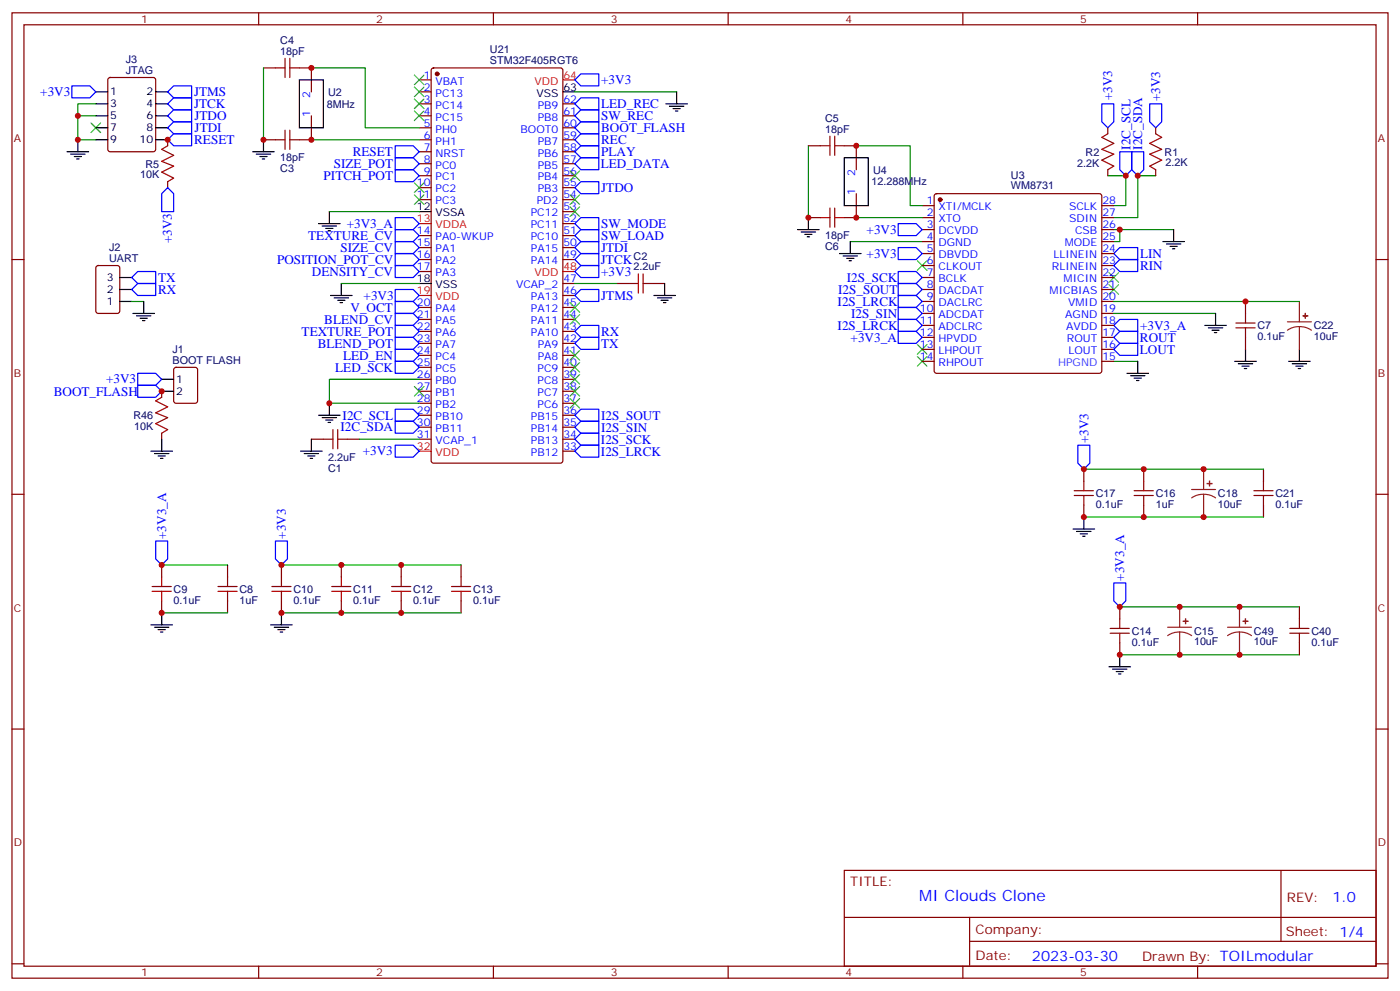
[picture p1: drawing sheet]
<svg xmlns="http://www.w3.org/2000/svg" width="412mm" height="292mm" viewBox="0 0 412 292" stroke-linecap="round" stroke-linejoin="round" font-family="sans-serif">
<g fill="none" stroke="#870000" stroke-width=".35">
<path d="M3.5 3.8h405.4v284.3h-405.4zM7.1 7.3h398.2v277.3h-398.2zM76.2 3.8v3.5M145.3 3.8v3.5M214.5 3.8v3.5M283.6 3.8v3.5M352.8 3.8v3.5M32 23l.5-.2h12.7l.6 .5 .1 20.7-.5 .6-12.9 .1-.7-.5-.1-20.7zM77.6 20h3.5M88.2 20h3.5v7.1M91.7 34.1v7.1h-3.5M123.5 23.5h3.5"/>
<path d="M123.5 27.1h3.5M123.5 30.6h3.5M123.5 34.1h3.5M123.5 37.6h3.5M127.2 20.2l.5-.2h37.4l.7 .4v115.3l-.5 .7h-37.6l-.6-.4-.1-115.3zM165.8 30.6h3.5M165.8 34.1h3.5M165.8 37.6h3.5M326.3 37.6v1.8M340.4 37.6v1.8M49.4 41.2v1.7M49.4 53.5v1.8"/>
<path d="M77.6 41.2h3.5M123.5 41.2h3.5M123.5 44.7h3.5M123.5 48.2h3.5M123.5 51.8h3.5M123.5 55.3h3.5M123.5 58.8h3.5M165.8 41.2h3.5M165.8 44.7h3.5M165.8 48.2h3.5M165.8 51.8h3.5M165.8 55.3h3.5"/>
<path d="M165.8 58.8h3.5M238.1 42.9h3.6M248.7 42.9h3.5v7.1M252.2 57v7.1h-3.5M275.4 57.3l.5-.3h47.9l.5 .3 .3 .4v51.6l-.3 .5-.5 .2h-47.9l-.5-.3-.2-.4v-51.6zM326.3 50v1.8M340.4 50v1.8M3.5 76.4h3.6M28.5 78.4l.4-.2h5.7l.6 .4 .1 13-.5 .7h-5.9l-.6-.4-.1-13zM123.5 76.4h3.5M123.5 69.4h3.5M123.5 72.9h3.5"/>
<path d="M123.5 80h3.5M165.8 76.4h3.5M165.8 69.4h3.5M165.8 72.9h3.5M165.8 65.9h3.5M165.8 62.3h3.5M238.1 64.1h3.6M271.6 60.6h3.6M271.6 64.1h3.6M271.6 67.6h3.6M271.6 71.2h3.6M271.6 74.7h3.6"/>
<path d="M271.6 78.2h3.6M324.6 60.6h3.5M324.6 64.1h3.5M324.6 67.6h3.5M324.6 71.2h3.5M324.6 74.7h3.5M324.6 78.2h3.5M405.3 76.4h3.6M123.5 90.6h3.5M123.5 94.1h3.5M123.5 97.6h3.5M165.8 90.6h3.5"/>
<path d="M165.8 94.1h3.5M165.8 97.6h3.5M165.8 87h3.5M165.8 83.5h3.5M181.7 83.5h3.5M192.3 83.5h3.5M271.6 81.7h3.6M271.6 85.3h3.6M271.6 88.8h3.6M271.6 92.3h3.6M271.6 95.8h3.6M271.6 99.4h3.6"/>
<path d="M324.6 81.7h3.5M324.6 85.3h3.5M324.6 88.8h3.5M324.6 92.3h3.5M324.6 95.8h3.5M324.6 99.4h3.5M366.9 88.8v3.5M366.9 99.4v3.5M47.6 115.3v1.7M51.4 108.4l.5-.2h5.6l.7 .4v9.5l-.5 .6-5.8 .1-.7-.5v-9.4zM123.5 101.1h3.5M123.5 104.7h3.5"/>
<path d="M123.5 108.2h3.5M123.5 111.7h3.5M123.5 115.3h3.5M123.5 118.8h3.5M165.8 101.1h3.5M165.8 104.7h3.5M165.8 108.2h3.5M165.8 111.7h3.5M165.8 115.3h3.5M165.8 118.8h3.5M271.6 102.9h3.6M271.6 106.4h3.6"/>
<path d="M324.6 102.9h3.5M324.6 106.4h3.5M47.6 127.6v1.8M91.7 129.4h3.5M102.3 129.4h3.5M123.5 122.3h3.5M123.5 125.8h3.5M123.5 129.4h3.5M165.8 122.3h3.5M165.8 125.8h3.5M165.8 129.4h3.5M165.8 132.9h3.5"/>
<path d="M319.3 138.2v3.5M336.9 138.2v3.5M372.2 138.2v3.5M3.5 145.6h3.6M319.3 148.8v3.5M336.9 148.8v3.5M372.2 148.8v3.5M405.3 145.6h3.6M47.6 166.4v3.5M47.6 177v3.5M67 166.4v3.5M67 177v3.5"/>
<path d="M82.9 166.4v3.5M82.9 177v3.5M100.5 166.4v3.5M100.5 177v3.5M118.2 166.4v3.5M118.2 177v3.5M135.8 166.4v3.5M135.8 177v3.5M329.8 178.8v3.5M382.8 178.8v3.5M329.8 189.3v3.6M382.8 189.3v3.6"/>
<path d="M3.5 214.7h3.6M405.3 214.7h3.6M248.7 256.4h156.6v28.2h-156.6zM377.3 256.4v20.9M248.7 270.2h156.5M285.6 277.3h119.6M285.6 270.2v14.1M3.5 283.9h3.6M76.2 284.6v3.5M145.3 284.6v3.5M214.5 284.6v3.5M283.6 284.6v3.5"/>
<path d="M352.8 284.6v3.5M405.3 283.9h3.6"/>
</g>
<g fill="#870000" stroke="#870000" stroke-width=".35">
<circle cx="128.8" cy="21.8" r=".53"/>
<circle cx="276.9" cy="58.8" r=".53"/>
</g>
<g fill="none" stroke="#000" stroke-width=".35">
<path d="M28.2 27.1h3.5M28.2 30.6h3.5M28.2 34.1h3.5M28.2 37.6h3.5M45.9 27.1h3.5M45.9 30.6h3.5M45.9 34.1h3.5M45.9 37.6h3.5M88.2 23.5h7v14.1h-7zM165.8 27.1h3.5M196.1 30.6h6.4M197.2 31.3h4.2"/>
<path d="M198.3 32h2.1M199 32.7h.7M199.3 27.1v3.5M19.8 44.7h6.3M20.8 45.4h4.2M21.9 46.1h2.1M22.6 46.8h.7M22.9 41.2v3.5M28.2 41.2h3.5M45.9 41.2h3.5M74.4 44.7h6.4M75.5 45.4h4.2"/>
<path d="M76.6 46.1h2.1M77.3 46.8h.7M77.6 41.2v3.5M248.7 46.5h7.1v14.1h-7.1zM93.8 65.9h6.4M94.9 66.6h4.2M96 67.3h2.1M96.7 68h.7M97 62.3v3.6M123.5 62.3h3.5M234.9 67.6h6.4M236 68.3h4.2"/>
<path d="M237.1 69h2.1M237.8 69.7h.7M238.1 64.1v3.5M247.3 74.7h6.3M248.4 75.4h4.2M249.4 76.1h2.1M250.1 76.8h.7M250.5 71.2v3.5M342.5 71.2h6.4M343.6 71.9h4.2M344.7 72.6h2.1M345.4 73.3h.7"/>
<path d="M345.7 67.6v3.6M35.3 81.7h3.5M35.3 88.8h3.5M35.3 85.3h3.5M39.2 92.3h6.3M40.2 93h4.2M41.3 93.7h2.1M42 94.4h.7M42.3 88.8v3.5M97.4 87h6.3M98.4 87.7h4.3M99.5 88.4h2.1"/>
<path d="M100.2 89.1h.7M100.5 83.5v3.5M123.5 83.5h3.5M192.6 87h6.4M193.7 87.7h4.2M194.7 88.4h2.1M195.4 89.1h.7M195.8 83.5v3.5M354.9 95.8h6.3M356 96.6h4.2M357 97.3h2.1M357.7 98h.7"/>
<path d="M358.1 92.3v3.5M47.6 111.7h3.6M47.6 115.3h3.6M97 118.8v3.5M332 110h6.3M333 110.7h4.3M334.1 111.4h2.1M334.8 112.1h.7M335.1 106.4v3.6M363.7 106.4h6.4M364.8 107.1h4.2M365.8 107.8h2.1"/>
<path d="M366.5 108.5h.7M366.9 102.9v3.5M379.6 106.4h6.3M380.6 107.1h4.3M381.7 107.8h2.1M382.4 108.5h.7M382.8 102.9v3.5M44.4 132.9h6.4M45.5 133.6h4.2M46.6 134.3h2.1M47.3 135h.7M47.6 129.4v3.5"/>
<path d="M88.5 132.9h6.4M89.6 133.6h4.2M90.7 134.3h2.1M91.4 135h.7M91.7 129.4v3.5M93.8 122.3h6.4M94.9 123h4.2M96 123.7h2.1M96.7 124.4h.7M316.1 155.8h6.3M317.1 156.5h4.3M318.2 157.2h2.1"/>
<path d="M318.9 157.9h.7M319.3 152.3v3.5M44.4 184h6.4M45.5 184.7h4.2M46.6 185.5h2.1M47.3 186.2h.7M47.6 180.5v3.5M79.7 184h6.4M80.8 184.7h4.2M81.8 185.5h2.2M82.5 186.2h.8M82.9 180.5v3.5"/>
<path d="M326.7 196.4h6.3M327.7 197.1h4.3M328.8 197.8h2.1M329.5 198.5h.7M329.8 192.9v3.5"/>
</g>
<path d="M165.8 23.5h3.5M123.5 65.9h3.5M165.8 80h3.5M123.5 87h3.5M123.5 132.9h3.5" fill="none" stroke="#f00" stroke-width=".35"/>
<g fill="none" stroke="#00f" stroke-width=".35">
<path d="M21.2 25.3h5.3l1.7 1.8-1.7 1.7h-5.3zM51.2 35.9h5.2v3.5h-5.2l-1.8-1.8zM51.2 28.8h5.2v3.5h-5.2l-1.8-1.7zM51.2 25.3h5.2v3.5h-5.2l-1.8-1.7zM51.2 32.3h5.2v3.6h-5.2l-1.8-1.8zM169.3 23.5l1.8-1.7h5.3v3.5h-5.3zM171.1 35.9h5.3v3.5h-5.3l-1.8-1.8zM171.1 28.8h5.3v3.5h-5.3l-1.8-1.7zM171.1 32.3h5.3v3.6h-5.3l-1.8-1.8zM324.6 30.6h3.5v5.3l-1.8 1.7-1.7-1.7zM338.7 30.6h3.5v5.3l-1.8 1.7-1.7-1.7zM49.4 41.2l1.8-1.8h5.2v3.5h-5.2z"/>
<path d="M49.4 55.3l1.8 1.7v5.3h-3.6v-5.3zM116.4 42.9h5.3l1.8 1.8-1.8 1.8h-5.3zM116.4 46.5h5.3l1.8 1.7-1.8 1.8h-5.3zM116.4 50h5.3l1.8 1.8-1.8 1.7h-5.3zM169.3 55.3l1.8-1.8h5.3v3.5h-5.3zM169.3 48.2l1.8-1.7h5.3v3.5h-5.3zM169.3 44.7l1.8-1.8h5.3v3.6h-5.3zM169.3 41.2l1.8-1.8h5.3v3.5h-5.3zM329.8 44.7h3.6v5.3l-1.8 1.8-1.8-1.8zM333.4 44.7h3.5v5.3l-1.8 1.8-1.7-1.8zM116.4 64.1h5.3l1.8 1.8-1.8 1.7h-5.3zM116.4 67.6h5.3l1.8 1.8-1.8 1.8h-5.3z"/>
<path d="M116.4 71.2h5.3l1.8 1.7-1.8 1.8h-5.3zM116.4 74.7h5.3l1.8 1.7-1.8 1.8h-5.3zM116.4 78.2h5.3l1.8 1.8-1.8 1.7h-5.3zM169.3 80l1.8-1.8h5.3v3.5h-5.3zM169.3 76.4l1.8-1.7h5.3v3.5h-5.3zM169.3 72.9l1.8-1.7h5.3v3.5h-5.3zM169.3 69.4l1.8-1.8h5.3v3.6h-5.3zM169.3 65.9l1.8-1.8h5.3v3.5h-5.3zM264.6 80h5.3l1.7 1.7-1.7 1.8h-5.3zM264.6 72.9h5.3l1.7 1.8-1.7 1.7h-5.3zM264.6 65.9h5.3l1.7 1.7-1.7 1.8h-5.3zM328.1 78.2l1.7-1.8h5.3v3.6h-5.3z"/>
<path d="M329.8 72.9h5.3v3.5h-5.3l-1.7-1.7zM38.8 81.7l1.8-1.7h5.3v3.5h-5.3zM40.6 83.5h5.3v3.5h-5.3l-1.8-1.7zM116.4 85.3h5.3l1.8 1.7-1.8 1.8h-5.3zM116.4 88.8h5.3l1.8 1.8-1.8 1.7h-5.3zM116.4 92.3h5.3l1.8 1.8-1.8 1.7h-5.3zM116.4 95.8h5.3l1.8 1.8-1.8 1.8h-5.3zM116.4 99.4h5.3l1.8 1.7-1.8 1.8h-5.3zM169.3 97.6l1.8-1.8h5.3v3.6h-5.3zM169.3 87l1.8-1.7h5.3v3.5h-5.3zM171.1 99.4h5.3v3.5h-5.3l-1.8-1.8zM264.6 97.6h5.3l1.7 1.8-1.7 1.7h-5.3z"/>
<path d="M264.6 90.6h5.3l1.7 1.7-1.7 1.8h-5.3zM264.6 94.1h5.3l1.7 1.7-1.7 1.8h-5.3zM264.6 87h5.3l1.7 1.8-1.7 1.8h-5.3zM264.6 83.5h5.3l1.7 1.8-1.7 1.7h-5.3zM328.1 95.8l1.7-1.7h5.3v3.5h-5.3zM329.8 97.6h5.3v3.5h-5.3l-1.7-1.7zM40.6 113.5h5.3l1.7 1.8-1.7 1.7h-5.3zM40.6 110h5.3l1.7 1.7-1.7 1.8h-5.3zM116.4 102.9h5.3l1.8 1.8-1.8 1.7h-5.3zM116.4 106.4h5.3l1.8 1.8-1.8 1.8h-5.3zM328.1 102.9l1.7-1.8h5.3v3.6h-5.3zM116.4 131.1h5.3l1.8 1.8-1.8 1.8h-5.3z"/>
<path d="M116.4 120.5h5.3l1.8 1.8-1.8 1.8h-5.3zM116.4 124.1h5.3l1.8 1.7-1.8 1.8h-5.3zM169.3 132.9l1.8-1.8h5.3v3.6h-5.3zM169.3 129.4l1.8-1.8h5.3v3.5h-5.3zM169.3 125.8l1.8-1.7h5.3v3.5h-5.3zM169.3 122.3l1.8-1.8h5.3v3.6h-5.3zM317.5 131.1h3.5v5.3l-1.7 1.8-1.8-1.8zM45.9 159.3h3.5v5.3l-1.8 1.8-1.7-1.8zM81.1 159.3h3.6v5.3l-1.8 1.8-1.8-1.8zM328.1 171.7h3.5v5.3l-1.8 1.8-1.7-1.8z"/>
</g>
<g fill="none" stroke="#008700" stroke-width=".35">
<path d="M22.9 34.1h5.3M28.2 30.6h-5.3v10.6h5.3M77.6 20v21.2M91.7 20h15.9v17.6h15.9M169.3 27.1h30M91.7 41.2h31.8M238.1 42.9v21.2M252.2 42.9h15.9v17.7h3.5M326.3 51.8h5.3v8.8h-3.5M340.4 51.8h-5.3v12.3h-7M97 62.3h26.5M250.5 71.2h21.1"/>
<path d="M252.2 64.1h19.4M328.1 67.6h1.7M345.7 67.6h-15.9v3.6h-1.7M38.8 88.8h3.5M100.5 83.5h23M169.3 83.5h12.4M328.1 88.8h54.7M328.1 92.3h30M123.5 111.7h-26.5v7.1h26.5M328.1 106.4h7M105.8 129.4h17.7M319.3 138.2h52.9"/>
<path d="M319.3 152.3h52.9M47.6 166.4h19.4M82.9 166.4h52.9M329.8 178.8h53M47.6 180.5h19.4M82.9 180.5h52.9M329.8 192.9h53"/>
</g>
<g fill="none" stroke="#3c3" stroke-width=".35">
<path d="M26.8 36.2l2.8 2.9M29.6 36.2l-2.8 2.9M122.1 22.1l2.8 2.8M122.1 25.6l2.8 2.9M122.1 29.2l2.8 2.8M122.1 32.7l2.8 2.8M124.9 22.1l-2.8 2.8M124.9 25.6l-2.8 2.9M124.9 29.2l-2.8 2.8M124.9 32.7l-2.8 2.8M122.1 53.9l2.8 2.8M122.1 57.4l2.8 2.8"/>
<path d="M124.9 53.9l-2.8 2.8M124.9 57.4l-2.8 2.8M167.9 57.4l2.8 2.8M167.9 50.3l2.8 2.9M170.7 57.4l-2.8 2.8M170.7 50.3l-2.8 2.9M167.9 60.9l2.8 2.8M170.7 60.9l-2.8 2.8M270.2 76.8l2.8 2.8M273 76.8l-2.8 2.8M167.9 92.7l2.8 2.8M167.9 89.1l2.8 2.9"/>
<path d="M170.7 92.7l-2.8 2.8M170.7 89.1l-2.8 2.9M326.7 83.9l2.8 2.8M326.7 80.3l2.8 2.8M329.5 83.9l-2.8 2.8M329.5 80.3l-2.8 2.8M122.1 113.8l2.8 2.9M124.9 113.8l-2.8 2.9M167.9 103.3l2.8 2.8M167.9 117.4l2.8 2.8M167.9 113.8l2.8 2.9M167.9 110.3l2.8 2.8"/>
<path d="M167.9 106.8l2.8 2.8M170.7 103.3l-2.8 2.8M170.7 117.4l-2.8 2.8M170.7 113.8l-2.8 2.9M170.7 110.3l-2.8 2.8M170.7 106.8l-2.8 2.8M270.2 105l2.8 2.8M270.2 101.5l2.8 2.8M273 105l-2.8 2.8M273 101.5l-2.8 2.8"/>
</g>
<g fill="none" stroke="#a10000" stroke-width=".35">
<path d="M84 17.2v5.6M85.4 17.2v5.6M81.1 20h2.9M84 38.3v5.7M85.4 38.3v5.7M85.4 20h2.8M326.3 39.4l-1.7 1.1 3.5 1.7-3.5 1.8 3.5 1.4-3.5 1.8 3.5 1.7-1.8 1.1M340.4 39.4l1.8 1.1-3.5 1.7 3.5 1.8-3.5 1.4 3.5 1.8-3.5 1.7 1.7 1.1M49.4 42.9l-1.8 1.1 3.6 1.8-3.6 1.7 3.6 1.4-3.6 1.8 3.6 1.8-1.8 1M81.1 41.2h2.9M85.4 41.2h2.8M241.7 42.9h2.8"/>
<path d="M244.5 40.1v5.7M245.9 40.1v5.7M245.9 42.9h2.8M241.7 64.1h2.8M244.5 61.3v5.6M245.9 61.3v5.6M245.9 64.1h2.8M185.2 83.5h2.8M188 80.7v5.6M189.4 80.7v5.6M189.4 83.5h2.9M364.1 96.6h5.6"/>
<path d="M364.1 95.1h5.6M366.9 92.3v2.8M366.9 96.6v2.8M47.6 117l-1.7 1.1 3.5 1.7-3.5 1.8 3.5 1.4-3.5 1.8 3.5 1.7-1.8 1.1M95.2 129.4h2.9M98.1 126.5v5.7M99.5 126.5v5.7M99.5 129.4h2.8M316.4 145.9h5.7M316.4 144.5h5.7M319.3 141.7v2.8M319.3 145.9v2.9"/>
<path d="M334.1 145.9h5.6M334.1 144.5h5.6M336.9 141.7v2.8M336.9 145.9v2.9M369.4 145.9h5.6M369.4 144.5h5.6M372.2 141.7v2.8M372.2 145.9v2.9M44.8 174.2h5.6M44.8 172.8h5.6M47.6 169.9v2.9M47.6 174.2v2.8"/>
<path d="M64.2 174.2h5.6M64.2 172.8h5.6M67 169.9v2.9M67 174.2v2.8M80.1 174.2h5.6M80.1 172.8h5.6M82.9 169.9v2.9M82.9 174.2v2.8M97.7 174.2h5.7M97.7 172.8h5.7M100.5 169.9v2.9M100.5 174.2v2.8"/>
<path d="M115.4 174.2h5.6M115.4 172.8h5.6M118.2 169.9v2.9M118.2 174.2v2.8M133 174.2h5.6M133 172.8h5.6M135.8 169.9v2.9M135.8 174.2v2.8M327 186.5h5.7M327 185.1h5.7M329.8 182.3v2.8M329.8 186.5v2.8"/>
<path d="M379.9 186.5h5.7M379.9 185.1h5.7M382.8 182.3v2.8M382.8 186.5v2.8"/>
</g>
<g fill="none" stroke="#8c2424" stroke-width=".35">
<path d="M379.2 94.8h7.1M382.8 96.2l-1.9 .2-1.7 .9M382.8 96.2l1.8 .2 1.7 .9M382.8 88.8v6M382.8 96.2v6.7M354.5 138.2v6M351 144.2h7.1M354.5 145.6l-1.8 .2-1.7 .8M354.5 145.6l1.9 .2 1.7 .8M354.5 145.6v6.7M347.5 178.8v5.9M365.1 178.8v5.9"/>
<path d="M344 184.7h7M347.5 186.2l-1.9 .2-1.6 .8M347.5 186.2l1.8 .2 1.7 .8M347.5 186.2v6.7M361.6 184.7h7.1M365.1 186.2l-1.8 .2-1.7 .8M365.1 186.2l1.9 .2 1.7 .8M365.1 186.2v6.7"/>
</g>
<g fill="#8c2424" stroke="#8c2424" stroke-width=".35">
<path d="M383.8 93l1.4 .1z"/>
<path d="M384.5 92.3v1.4z"/>
<path d="M366.2 183h1.4z"/>
<path d="M366.9 182.3v1.4z"/>
<path d="M355.6 142.4l1.4 .1z"/>
<path d="M356.3 141.7v1.4z"/>
<path d="M348.5 183h1.5z"/>
<path d="M349.2 182.3v1.4z"/>
</g>
<g fill="#c00">
<circle cx="97" cy="118.8" r=".88"/>
<circle cx="91.7" cy="20" r=".88"/>
<circle cx="91.7" cy="41.2" r=".88"/>
<circle cx="77.6" cy="41.2" r=".88"/>
<circle cx="49.4" cy="41.2" r=".88"/>
<circle cx="22.9" cy="34.1" r=".88"/>
<circle cx="22.9" cy="41.2" r=".88"/>
<circle cx="47.6" cy="115.3" r=".88"/>
<circle cx="238.1" cy="64.1" r=".88"/>
<circle cx="329.8" cy="67.6" r=".88"/>
<circle cx="335.1" cy="51.8" r=".88"/>
<circle cx="331.6" cy="51.8" r=".88"/>
<circle cx="366.9" cy="88.8" r=".88"/>
<circle cx="252.2" cy="42.9" r=".88"/>
<circle cx="252.2" cy="64.1" r=".88"/>
<circle cx="118.2" cy="180.5" r=".88"/>
<circle cx="118.2" cy="166.4" r=".88"/>
<circle cx="47.6" cy="180.5" r=".88"/>
<circle cx="47.6" cy="166.4" r=".88"/>
<circle cx="82.9" cy="166.4" r=".88"/>
<circle cx="100.5" cy="166.4" r=".88"/>
<circle cx="82.9" cy="180.5" r=".88"/>
<circle cx="100.5" cy="180.5" r=".88"/>
<circle cx="354.5" cy="152.3" r=".88"/>
<circle cx="354.5" cy="138.2" r=".88"/>
<circle cx="336.9" cy="152.3" r=".88"/>
<circle cx="336.9" cy="138.2" r=".88"/>
<circle cx="329.8" cy="178.8" r=".88"/>
<circle cx="329.8" cy="192.9" r=".88"/>
<circle cx="319.3" cy="138.2" r=".88"/>
<circle cx="319.3" cy="152.3" r=".88"/>
<circle cx="347.5" cy="178.8" r=".88"/>
<circle cx="347.5" cy="192.9" r=".88"/>
<circle cx="365.1" cy="178.8" r=".88"/>
<circle cx="365.1" cy="192.9" r=".88"/>
</g>
<text font-size="4.6" fill="#00f" x="270.8" y="265.4">MI Clouds Clone</text>
<g font-size="4.2" fill="#00f">
<text x="392.5" y="265.6">1.0</text>
<text x="304" y="283">2023-03-30</text>
</g>
<g font-size="3.9" fill="#00f">
<text x="11.9" y="28.3">+3V3</text>
<text x="57.2" y="28.3">JTMS</text>
<text x="177.1" y="24.8">+3V3</text>
<text x="327.6" y="29.6" transform="rotate(-90 327.6 29.6)">+3V3</text>
<text x="341.8" y="29.9" transform="rotate(-90 341.8 29.9)">+3V3</text>
<text x="57.2" y="31.8">JTCK</text>
<text x="57.3" y="35.4">JTDO</text>
<text x="177.1" y="31.9">LED_REC</text>
<text x="177.1" y="35.4">SW_REC</text>
<text x="57.3" y="38.9">JTDI</text>
<text x="177.1" y="39">BOOT_FLASH</text>
<text x="57.2" y="42.5">RESET</text>
<text x="103.9" y="46">RESET</text>
<text x="177.1" y="46">PLAY</text>
<text x="177.1" y="42.5">REC</text>
<text x="333" y="44.1" transform="rotate(-90 333 44.1)">I2C_SCL</text>
<text x="336.5" y="44.1" transform="rotate(-90 336.5 44.1)">I2C_SDA</text>
<text x="95.3" y="53">PITCH_POT</text>
<text x="98.3" y="49.5">SIZE_POT</text>
<text x="177" y="49.5">LED_DATA</text>
<text x="177.1" y="56.6">JTDO</text>
<text x="50.6" y="71.6" transform="rotate(-90 50.6 71.6)">+3V3</text>
<text x="90.8" y="70.7">TEXTURE_CV</text>
<text x="102.1" y="67.1">+3V3_A</text>
<text x="177.1" y="70.7">SW_LOAD</text>
<text x="177.1" y="67.1">SW_MODE</text>
<text x="255.3" y="68.9">+3V3</text>
<text x="81.6" y="77.7">POSITION_POT_CV</text>
<text x="100.3" y="74.2">SIZE_CV</text>
<text x="177" y="77.8">JTCK</text>
<text x="177.1" y="74.2">JTDI</text>
<text x="255.3" y="75.9">+3V3</text>
<text x="335.8" y="76">LIN</text>
<text x="46.6" y="83">TX</text>
<text x="91.9" y="81.2">DENSITY_CV</text>
<text x="177.1" y="81.3">+3V3</text>
<text x="249.4" y="83">I2S_SCK</text>
<text x="335.8" y="79.5">RIN</text>
<text x="46.6" y="86.6">RX</text>
<text x="107.1" y="88.3">+3V3</text>
<text x="177.1" y="88.3">JTMS</text>
<text x="246.9" y="86.6">I2S_SOUT</text>
<text x="95.5" y="95.4">BLEND_CV</text>
<text x="103.3" y="91.8">V_OCT</text>
<text x="246.7" y="90">I2S_LRCK</text>
<text x="250.7" y="93.5">I2S_SIN</text>
<text x="88.9" y="98.9">TEXTURE_POT</text>
<text x="177.1" y="98.9">RX</text>
<text x="246.7" y="97.1">I2S_LRCK</text>
<text x="250.6" y="100.7">+3V3_A</text>
<text x="335.8" y="100.7">ROUT</text>
<text x="335.8" y="97.1">+3V3_A</text>
<text x="93.6" y="102.4">BLEND_POT</text>
<text x="101.1" y="105.9">LED_EN</text>
<text x="177.1" y="102.5">TX</text>
<text x="335.8" y="104.2">LOUT</text>
<text x="31.3" y="112.9">+3V3</text>
<text x="98.8" y="109.5">LED_SCK</text>
<text x="15.8" y="116.5">BOOT_FLASH</text>
<text x="100.9" y="123.6">I2C_SCL</text>
<text x="177.1" y="123.6">I2S_SOUT</text>
<text x="100.3" y="127.1">I2C_SDA</text>
<text x="177" y="130.7">I2S_SCK</text>
<text x="177.1" y="127.1">I2S_SIN</text>
<text x="320.6" y="130.5" transform="rotate(-90 320.6 130.5)">+3V3</text>
<text x="106.9" y="134.2">+3V3</text>
<text x="177" y="134.2">I2S_LRCK</text>
<text x="49" y="158.8" transform="rotate(-90 49 158.8)">+3V3_A</text>
<text x="84.2" y="158.6" transform="rotate(-90 84.2 158.6)">+3V3</text>
<text x="331.1" y="171" transform="rotate(-90 331.1 171)">+3V3_A</text>
</g>
<g font-size="3.9" fill="#800">
<text x="250.5" y="260.9">TITLE:</text>
<text x="379.1" y="265.6">REV:</text>
<text x="287.4" y="275.1">Company:</text>
<text x="378.7" y="275.8">Sheet: 1/4</text>
<text x="287.4" y="282.8">Date:</text>
<text x="336.4" y="282.9">Drawn By: TOILmodular</text>
</g>
<g font-size="3.2" fill="#800">
<text x="41.6" y="6.8">1</text>
<text x="110.8" y="6.8">2</text>
<text x="179.9" y="6.8">3</text>
<text x="249.1" y="6.8">4</text>
<text x="318.2" y="6.8">5</text>
<text x="4.1" y="41.9">A</text>
<text x="405.9" y="41.9">A</text>
<text x="4.1" y="111">B</text>
<text x="405.9" y="111">B</text>
<text x="4.1" y="180.2">C</text>
<text x="405.9" y="180.2">C</text>
<text x="4.1" y="249.3">D</text>
<text x="405.9" y="249.3">D</text>
<text x="41.6" y="287.6">1</text>
<text x="110.8" y="287.6">2</text>
<text x="179.9" y="287.6">3</text>
<text x="249.1" y="287.6">4</text>
<text x="318.2" y="287.6">5</text>
</g>
<g font-size="3.2" fill="#000080">
<text x="82.6" y="16.1">18pF</text>
<text x="82.6" y="13">C4</text>
<text x="144.3" y="15.6">U21</text>
<text x="37.1" y="21.8">JTAG</text>
<text x="37.1" y="18.6">J3</text>
<text x="144.3" y="18.8">STM32F405RGT6</text>
<text x="96.7" y="28.2">U2</text>
<text x="96.2" y="31.7">8MHz</text>
<text x="243.1" y="35.9">C5</text>
<text x="243.1" y="39.1">18pF</text>
<text x="82.6" y="47.5">18pF</text>
<text x="319.8" y="45.9">R2</text>
<text x="343.1" y="45.9">R1</text>
<text x="41.3" y="52.5">10K</text>
<text x="42.9" y="49.3">R5</text>
<text x="82.6" y="50.7">C3</text>
<text x="257.2" y="51.1">U4</text>
<text x="297.8" y="52.7">U3</text>
<text x="317.3" y="49">2.2K</text>
<text x="343.3" y="49">2.2K</text>
<text x="256.8" y="54.6">12.288MHz</text>
<text x="297.8" y="55.8">WM8731</text>
<text x="243.1" y="70.4">18pF</text>
<text x="32.1" y="77.2">UART</text>
<text x="32.1" y="74">J2</text>
<text x="186.6" y="76.4">C2</text>
<text x="243.1" y="73.6">C6</text>
<text x="186.6" y="79.6">2.2uF</text>
<text x="370.4" y="100.1">0.1uF</text>
<text x="370.4" y="97">C7</text>
<text x="387" y="100.1">10uF</text>
<text x="387" y="97">C22</text>
<text x="50.8" y="107.1">BOOT FLASH</text>
<text x="50.8" y="104">J1</text>
<text x="39.3" y="123.4">R46</text>
<text x="39.5" y="126.6">10K</text>
<text x="96.7" y="135.7">2.2uF</text>
<text x="96.7" y="138.9">C1</text>
<text x="322.8" y="149.6">0.1uF</text>
<text x="322.8" y="146.4">C17</text>
<text x="340.4" y="149.6">1uF</text>
<text x="340.4" y="146.5">C16</text>
<text x="358.8" y="149.5">10uF</text>
<text x="358.8" y="146.4">C18</text>
<text x="375.7" y="149.6">0.1uF</text>
<text x="375.7" y="146.4">C21</text>
<text x="51.2" y="177.8">0.1uF</text>
<text x="51.2" y="174.6">C9</text>
<text x="70.6" y="177.8">1uF</text>
<text x="70.6" y="174.7">C8</text>
<text x="86.4" y="177.8">0.1uF</text>
<text x="86.4" y="174.6">C10</text>
<text x="104.1" y="177.8">0.1uF</text>
<text x="104.1" y="174.6">C11</text>
<text x="121.7" y="177.8">0.1uF</text>
<text x="121.7" y="174.6">C12</text>
<text x="139.3" y="177.8">0.1uF</text>
<text x="139.3" y="174.6">C13</text>
<text x="333.4" y="190.1">0.1uF</text>
<text x="333.4" y="187">C14</text>
<text x="351.7" y="190.1">10uF</text>
<text x="351.7" y="186.9">C15</text>
<text x="369.4" y="190.1">10uF</text>
<text x="369.4" y="186.9">C49</text>
<text x="386.3" y="190.1">0.1uF</text>
<text x="386.3" y="187">C40</text>
</g>
<g font-size="3.2" fill="#00f">
<text x="124.8" y="23.2">1</text>
<text x="91.4" y="28.8" transform="rotate(-90 91.4 28.8)">2</text>
<text x="124.8" y="26.7">2</text>
<text x="128.3" y="24.9">VBAT</text>
<text x="128.3" y="28.5">PC13</text>
<text x="91.4" y="34.4" transform="rotate(-90 91.4 34.4)">1</text>
<text x="124.8" y="30.2">3</text>
<text x="124.8" y="33.8">4</text>
<text x="128.3" y="32">PC14</text>
<text x="128.3" y="35.5">PC15</text>
<text x="158.4" y="35.5">PB8</text>
<text x="158.4" y="32">PB9</text>
<text x="166" y="33.8">61</text>
<text x="166" y="30.2">62</text>
<text x="124.8" y="37.3">5</text>
<text x="124.8" y="40.8">6</text>
<text x="128.3" y="39.1">PH0</text>
<text x="153.4" y="39.1">BOOT0</text>
<text x="166" y="40.8">59</text>
<text x="166" y="37.3">60</text>
<text x="124.8" y="44.3">7</text>
<text x="124.8" y="47.9">8</text>
<text x="128.3" y="42.6">PH1</text>
<text x="128.3" y="46.1">NRST</text>
<text x="158.4" y="46.1">PB6</text>
<text x="158.4" y="42.6">PB7</text>
<text x="166" y="47.9">57</text>
<text x="166" y="44.3">58</text>
<text x="124.8" y="51.4">9</text>
<text x="128.3" y="49.6">PC0</text>
<text x="128.3" y="53.2">PC1</text>
<text x="158.4" y="53.2">PB4</text>
<text x="158.4" y="49.6">PB5</text>
<text x="166" y="51.4">56</text>
<text x="251.9" y="51.8" transform="rotate(-90 251.9 51.8)">2</text>
<text x="122.8" y="54.9">10</text>
<text x="122.8" y="58.5">11</text>
<text x="128.3" y="56.7">PC2</text>
<text x="158.4" y="56.7">PB3</text>
<text x="166" y="58.5">54</text>
<text x="166" y="54.9">55</text>
<text x="251.9" y="57.3" transform="rotate(-90 251.9 57.3)">1</text>
<text x="128.3" y="60.2">PC3</text>
<text x="156.3" y="63.7">PC12</text>
<text x="158.1" y="60.2">PD2</text>
<text x="166" y="65.5">52</text>
<text x="166" y="62">53</text>
<text x="273" y="60.2">1</text>
<text x="273" y="63.7">2</text>
<text x="276.5" y="62">XTI/MCLK</text>
<text x="276.5" y="65.5">XTO</text>
<text x="314.9" y="62">SCLK</text>
<text x="314.9" y="65.5">SDIN</text>
<text x="324.7" y="63.7">27</text>
<text x="324.7" y="60.2">28</text>
<text x="122.8" y="69">14</text>
<text x="128.3" y="70.8">PA0-WKUP</text>
<text x="156.3" y="70.8">PC10</text>
<text x="156.3" y="67.3">PC11</text>
<text x="166" y="69">51</text>
<text x="273" y="67.3">3</text>
<text x="273" y="70.8">4</text>
<text x="276.5" y="69">DCVDD</text>
<text x="316.7" y="69">CSB</text>
<text x="324.7" y="70.8">25</text>
<text x="324.7" y="67.3">26</text>
<text x="122.8" y="72.6">15</text>
<text x="122.8" y="76.1">16</text>
<text x="128.3" y="74.3">PA1</text>
<text x="128.3" y="77.9">PA2</text>
<text x="156.4" y="77.9">PA14</text>
<text x="156.4" y="74.3">PA15</text>
<text x="166" y="76.1">49</text>
<text x="166" y="72.6">50</text>
<text x="273" y="74.3">5</text>
<text x="273" y="77.9">6</text>
<text x="276.5" y="72.6">DGND</text>
<text x="276.5" y="76.1">DBVDD</text>
<text x="310.3" y="76.1">LLINEIN</text>
<text x="313.6" y="72.6">MODE</text>
<text x="324.7" y="77.9">23</text>
<text x="324.7" y="74.3">24</text>
<text x="122.8" y="79.6">17</text>
<text x="128.3" y="81.4">PA3</text>
<text x="166" y="83.1">47</text>
<text x="273" y="81.4">7</text>
<text x="276.5" y="79.6">CLKOUT</text>
<text x="276.5" y="83.1">BCLK</text>
<text x="309.9" y="79.6">RLINEIN</text>
<text x="313.3" y="83.1">MICIN</text>
<text x="324.7" y="81.4">22</text>
<text x="152" y="84.9">VCAP_2</text>
<text x="156.4" y="88.4">PA13</text>
<text x="166" y="86.7">46</text>
<text x="273" y="84.9">8</text>
<text x="273" y="88.4">9</text>
<text x="276.5" y="86.7">DACDAT</text>
<text x="309.2" y="86.7">MICBIAS</text>
<text x="324.7" y="88.4">20</text>
<text x="324.7" y="84.9">21</text>
<text x="122.8" y="90.2">20</text>
<text x="122.8" y="93.7">21</text>
<text x="128.3" y="92">PA4</text>
<text x="128.3" y="95.5">PA5</text>
<text x="156.4" y="95.5">PA11</text>
<text x="156.4" y="92">PA12</text>
<text x="166" y="93.7">44</text>
<text x="166" y="90.2">45</text>
<text x="271" y="92">10</text>
<text x="271" y="95.5">11</text>
<text x="276.5" y="90.2">DACLRC</text>
<text x="276.5" y="93.7">ADCDAT</text>
<text x="313.8" y="93.7">AGND</text>
<text x="314.6" y="90.2">VMID</text>
<text x="324.7" y="95.5">18</text>
<text x="324.7" y="92">19</text>
<text x="122.8" y="97.3">22</text>
<text x="122.8" y="100.8">23</text>
<text x="128.3" y="99">PA6</text>
<text x="156.4" y="99">PA10</text>
<text x="166" y="100.8">42</text>
<text x="166" y="97.3">43</text>
<text x="271" y="99">12</text>
<text x="276.5" y="97.3">ADCLRC</text>
<text x="276.5" y="100.8">HPVDD</text>
<text x="314" y="97.3">AVDD</text>
<text x="314.3" y="100.8">ROUT</text>
<text x="324.7" y="99">17</text>
<text x="122.8" y="104.3">24</text>
<text x="122.8" y="107.8">25</text>
<text x="128.3" y="102.6">PA7</text>
<text x="128.3" y="106.1">PC4</text>
<text x="158.4" y="106.1">PA8</text>
<text x="158.4" y="102.6">PA9</text>
<text x="166" y="107.8">40</text>
<text x="166" y="104.3">41</text>
<text x="271" y="102.6">13</text>
<text x="271" y="106.1">14</text>
<text x="276.5" y="104.3">LHPOUT</text>
<text x="276.5" y="107.8">RHPOUT</text>
<text x="314.7" y="104.3">LOUT</text>
<text x="324.7" y="106.1">15</text>
<text x="324.7" y="102.6">16</text>
<text x="122.8" y="111.4">26</text>
<text x="128.3" y="109.6">PC5</text>
<text x="128.3" y="113.1">PB0</text>
<text x="158.4" y="113.1">PC8</text>
<text x="158.4" y="109.6">PC9</text>
<text x="166" y="111.4">39</text>
<text x="122.8" y="114.9">27</text>
<text x="122.8" y="118.4">28</text>
<text x="128.3" y="116.7">PB1</text>
<text x="158.4" y="116.7">PC7</text>
<text x="166" y="118.4">37</text>
<text x="166" y="114.9">38</text>
<text x="122.8" y="122">29</text>
<text x="122.8" y="125.5">30</text>
<text x="128.3" y="120.2">PB2</text>
<text x="128.3" y="123.7">PB10</text>
<text x="156.4" y="123.7">PB15</text>
<text x="158.4" y="120.2">PC6</text>
<text x="166" y="125.5">35</text>
<text x="166" y="122">36</text>
<text x="122.8" y="129">31</text>
<text x="128.3" y="127.2">PB11</text>
<text x="128.3" y="130.8">VCAP_1</text>
<text x="156.4" y="130.8">PB13</text>
<text x="156.4" y="127.2">PB14</text>
<text x="166" y="129">34</text>
<text x="156.4" y="134.3">PB12</text>
<text x="166" y="132.5">33</text>
</g>
<g font-size="3.2" fill="#f00">
<text x="166" y="23.2">64</text>
<text x="157.4" y="24.9">VDD</text>
<text x="122.8" y="65.5">13</text>
<text x="128.3" y="67.3">VDDA</text>
<text x="157.4" y="81.4">VDD</text>
<text x="166" y="79.6">48</text>
<text x="122.8" y="86.7">19</text>
<text x="128.3" y="88.4">VDD</text>
<text x="122.8" y="132.5">32</text>
<text x="128.3" y="134.3">VDD</text>
</g>
<g font-size="3.2">
<text x="32.5" y="28.1">1</text>
<text x="43.1" y="28.1">2</text>
<text x="158" y="28.5">VSS</text>
<text x="166" y="26.7">63</text>
<text x="32.5" y="31.6">3</text>
<text x="32.5" y="35.2">5</text>
<text x="43.1" y="31.6">4</text>
<text x="43.1" y="35.2">6</text>
<text x="32.5" y="38.7">7</text>
<text x="43.1" y="38.7">8</text>
<text x="32.5" y="42.2">9</text>
<text x="41.1" y="42.2">10</text>
<text x="122.8" y="62">12</text>
<text x="128.3" y="63.7">VSSA</text>
<text x="31.5" y="82.8">3</text>
<text x="122.8" y="83.1">18</text>
<text x="31.5" y="89.9">1</text>
<text x="31.5" y="86.3">2</text>
<text x="128.3" y="84.9">VSS</text>
<text x="51.9" y="112.8">1</text>
<text x="51.9" y="116.3">2</text>
</g>
<text font-size="3.2" fill="#33f" x="311.7" y="107.8">HPGND</text>
</svg>
